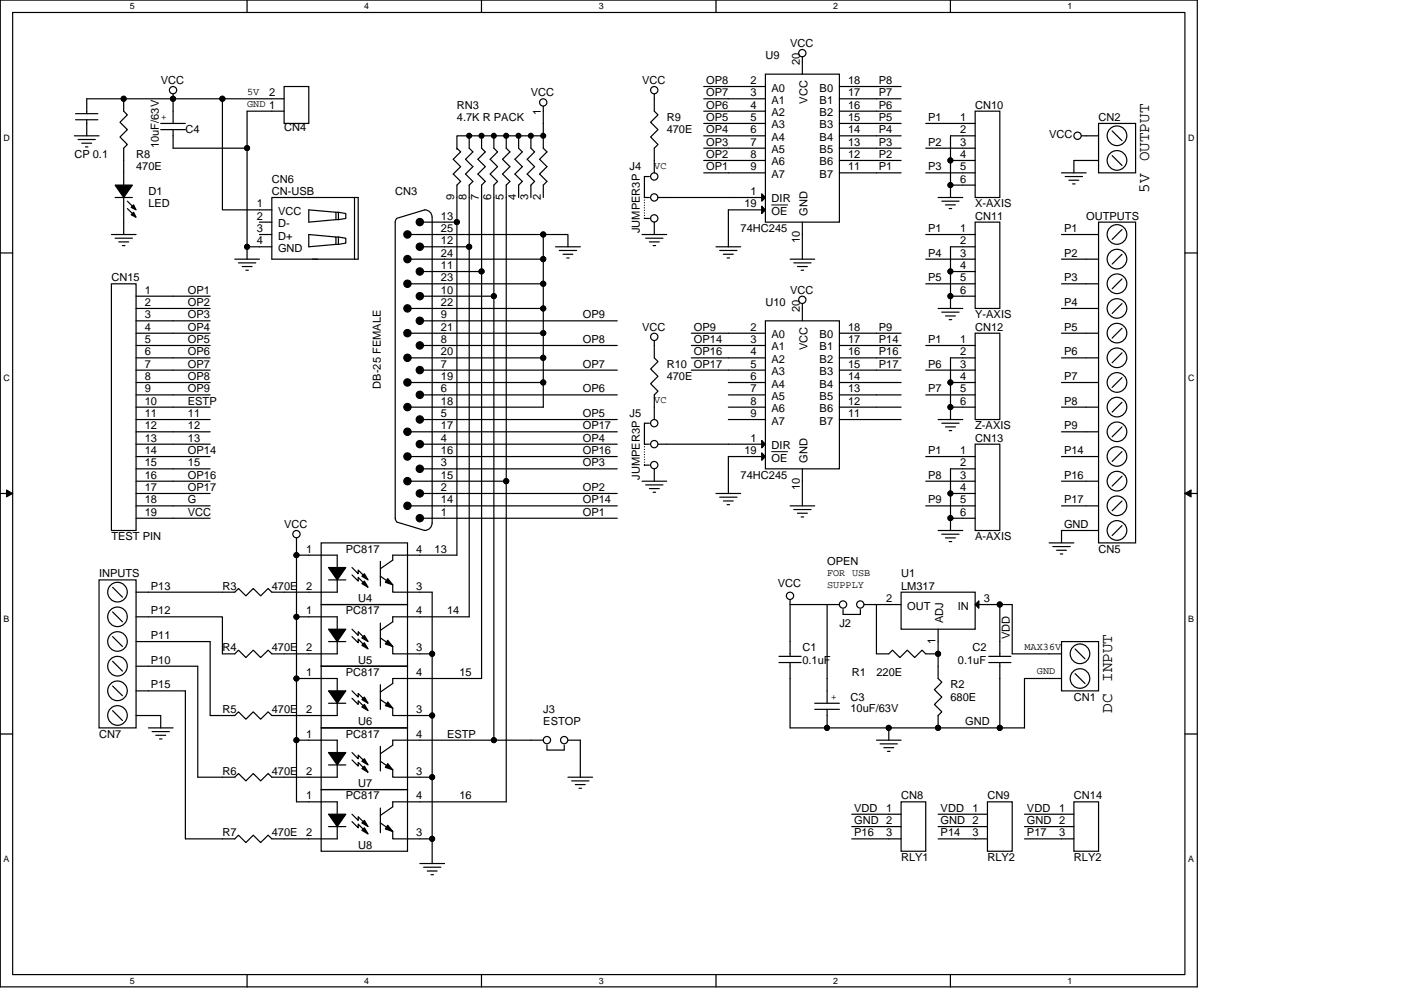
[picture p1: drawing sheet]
<svg xmlns="http://www.w3.org/2000/svg" width="297mm" height="210mm" viewBox="0 0 297 210" stroke-linecap="round" stroke-linejoin="round" font-family="sans-serif">
<path d="M.1 0h253.7v209.3h-253.7zM2.7 2.6h248.5v204.1h-248.5z" fill="none" stroke="#000" stroke-width=".25"/>
<g fill="#fff">
<path d="M27.5 .3h1.1v2.1h-1.1z"/>
<path d="M27.5 207h1.1v2.1h-1.1z"/>
</g>
<path d="M52.4 0v2.6M52.4 206.7v2.6" fill="none" stroke="#000" stroke-width=".25"/>
<g fill="#fff">
<path d="M77.2 .3h1.1v2.1h-1.1z"/>
<path d="M77.2 207h1.1v2.1h-1.1z"/>
</g>
<path d="M102.1 0v2.6M102.1 206.7v2.6" fill="none" stroke="#000" stroke-width=".25"/>
<g fill="#fff">
<path d="M126.9 .3h1.1v2.1h-1.1z"/>
<path d="M126.9 207h1.1v2.1h-1.1z"/>
</g>
<path d="M151.8 0v2.6M151.8 206.7v2.6" fill="none" stroke="#000" stroke-width=".25"/>
<g fill="#fff">
<path d="M176.7 .3h1v2.1h-1z"/>
<path d="M176.7 207h1v2.1h-1z"/>
</g>
<path d="M201.5 0v2.6M201.5 206.7v2.6" fill="none" stroke="#000" stroke-width=".25"/>
<g fill="#fff">
<path d="M226.4 .3h1v2.1h-1z"/>
<path d="M226.4 207h1v2.1h-1z"/>
<path d="M.7 28.2h1.4v2h-1.4z"/>
<path d="M251.9 28.2h1.3v2h-1.3z"/>
<path d="M.7 79.2h1.4v2.1h-1.4z"/>
<path d="M251.9 79.2h1.3v2.1h-1.3z"/>
</g>
<path d="M.1 53.7h2.6M251.2 53.7h2.6" fill="none" stroke="#000" stroke-width=".25"/>
<g fill="#fff">
<path d="M.7 130.2h1.3v2.1h-1.3z"/>
<path d="M251.9 130.2h1.2v2.1h-1.2z"/>
</g>
<path d="M.1 104.7h2.6M251.2 104.7h2.6" fill="none" stroke="#000" stroke-width=".25"/>
<path d="M1.4 103.9l1.3 .8-1.3 .7zM251.2 104.7l1.3-.8v1.5z" fill="#000" stroke="#000" stroke-width=".21"/>
<g fill="#fff">
<path d="M.7 181.2h1.3v2.1h-1.3z"/>
<path d="M251.9 181.2h1.2v2.1h-1.2z"/>
</g>
<g fill="none" stroke="#000" stroke-width=".25">
<path d="M36.7 19.9v1.1M60.2 18.4h5.3v7.8h-5.3zM138.7 19.9v3.7l.8 .8-1.6 1.5 1.6 1.6-1.6 1.6 1.6 1.5-.8 .8v5.3M149.2 18.4h13.1M162.3 15.7h15.7v31.4h-15.7zM170.1 12.1v3.6M178 18.4h13M15.8 28.8h5.2M16 25.4h4.7M16 24.1h4.7M16.5 29.6h3.7M17.3 30.4h2.1"/>
<path d="M18.1 31.2h.5M18.4 25.4v3.4M26.2 21h10.5M26.2 21h-7.8v3.1M26.2 21v2.6l.8 .8-1.6 1.5 1.6 1.6-1.6 1.6 1.6 1.5-.8 .8v7.9M34.1 26.2h5.2M34.1 27.5h5.2M36.7 27.5v3.9h15.7M36.7 21v5.2M36.7 21h10.5M47.2 21h13M47.2 21v23.5h10.4"/>
<path d="M52.4 31.4v20.9M60.2 23.6h-7.8v7.8M96.9 31.4l.8 .8-1.6 1.6 1.6 1.5-1.6 1.6 1.6 1.6-.8 .8v7.8M99.5 28.8v2.6l.8 .8-1.6 1.6 1.6 1.5-1.6 1.6 1.6 1.6-.8 .8v13M102.1 28.8v2.6l.8 .8-1.6 1.6 1.6 1.5-1.6 1.6 1.6 1.6-.8 .8v18.3M104.7 28.8v2.6l.8 .8-1.6 1.6 1.6 1.5-1.6 1.6 1.6 1.6-.8 .8v23.5M107.3 28.8v2.6l.8 .8-1.6 1.6 1.6 1.5-1.6 1.6 1.6 1.6-.8 .8v62.8M110 28.8v2.6l.7 .8-1.5 1.6 1.5 1.5-1.5 1.6 1.5 1.6-.7 .8v2.6M112.6 28.8v2.6l.7 .8-1.5 1.6 1.5 1.5-1.5 1.6 1.5 1.6-.7 .8v2.6M115.2 22.5v8.9l.8 .8-1.6 1.6 1.6 1.5-1.6 1.6 1.6 1.6-.8 .8v2.6M115.2 28.8h-18.3v2.9M137.7 37.4h-1.1v4.5h1.1"/>
<path d="M149.2 21h13.1M149.2 23.6h13.1M149.2 26.2h13.1M149.2 28.8h13.1M149.2 31.4h13.1M149.2 34h13.1M149.2 36.7h13.1M178 21h13M178 23.6h13M178 26.2h13M178 28.8h13M178 31.4h13"/>
<path d="M178 34h13M178 36.7h13M196.3 26.2h10.5M201.5 34v5.3M201.5 39.3v2.6M201.5 34h5.3M201.5 39.3h5.3M206.8 28.8h-5.3v5.2M206.8 31.4h-10.5M206.8 36.7h-10.5M206.8 23.6h5.2v18.3h-5.2zM225.1 36.7h5.2"/>
<path d="M225.8 37.4h3.7M226.6 38.2h2.1M227.4 39h.5M232.9 26.2h7.9v10.5h-7.9zM232.9 34h-5.2v2.7M232.9 28.8h-3.6M235.8 33l2.1 2.1M235.8 27.8l2.1 2M23.6 49.7h5.2M24.4 41.9h3.7M24.4 50.5h3.7M25.2 51.3h2.1"/>
<path d="M26 52.1h.5M26.2 41.9v7.8M27 42.7l1.6 1.5M27 44.2l1.6 1.6M49.8 55h5.2M50.6 55.8h3.6M51.3 56.5h2.1M52.1 57.3h.6M52.4 52.3v2.7M52.4 52.3h5.2M55 47.1h2.6M55 49.7h2.6"/>
<path d="M65.5 44.5l5.7 .5v1.6l-5.7 .5zM65.5 49.7l5.7 .6v1.5l-5.7 .5zM66.2 55h9.7v-13.1h-18.3v13.1h9.7M71.2 45h.6v1.6h-.6M71.2 50.3h.6v1.5h-.6M71.8 50.3l1.5 .2v1.1l-1.5 .2M71.8 45l1.5 .3v1l-1.5 .3M75.2 41.9v13.1M84.1 46.4l-.3 .7v62.8M87.2 55h28M87.2 49.7h28M89.8 47.1h7.1"/>
<path d="M89.8 52.3h9.7M89.8 57.6h12.3M91.6 46.1a1.54 1.54 0 0 0-1.5-1.6l-6.1 1.8M91.6 46.1v64.9M96.9 47.1v70.7h-13.6v1l-2.7 1.8M99.5 52.3v78.5h-16.2v1.1l-2.7 1.8M102.1 57.6v86.3h-18.8v1.1l-2.7 1.8M115.2 49.7v5.3M115.2 55v5.2M115.2 49.7h5.2v2.6M117.8 52.3h5.2M118.6 53.1h3.7"/>
<path d="M119.4 53.9h2.1M120.2 54.7h.5M136.1 49.7h5.2M136.6 46.3h1.1M136.9 50.5h3.7M137.7 51.3h2.1M138.5 52.1h.5M138.7 47.1v2.6M139.5 41.9h1.8M141.3 41.9h.1M151.8 52.3h5.2M152.6 53.1h3.6"/>
<path d="M153.4 53.9h2.1M154.2 54.7h.5M162.3 44.5h-7.9v7.8M162.3 41.9h-21M167.5 55h5.2M168.3 55.8h3.7M169.1 56.5h2.1M169.9 57.3h.5M170.1 47.1v7.9M196.3 49.7h10.5M196.3 55h10.5M198.9 41.9h5.2"/>
<path d="M199.7 42.7h3.6M200.5 43.5h2.1M201.2 44.2h.6M201.5 57.6v5.2M201.5 57.6h5.3M206.8 52.3h-5.3v5.3M206.8 47.1h5.2v18.3h-5.2zM225.1 49.7h7.8M225.1 55h7.8M232.9 47.1h7.9v68h-7.9zM237.9 48.7l-2.1 2.1M237.9 53.9l-2.1 2.1"/>
<path d="M237.9 59.2l-2.1 2.1M23.6 60.2h5.2v52.3h-5.2zM28.8 65.4h15.8M28.8 68.1h15.8M28.8 70.7h15.8M28.8 73.3h15.8M28.8 75.9h15.8M28.8 78.5h15.8M44.6 62.8h-15.8M89.8 62.8h14.9M104.7 62.8v94.2M115.2 75.9h-28"/>
<path d="M115.2 70.7h-28M115.2 65.4h-28M115.2 60.2h-28M115.2 60.2v5.2M115.2 65.4v5.3M115.2 70.7v5.2M115.2 75.9v5.2M130.9 78.5h-41.1M130.9 73.3h-41.1M130.9 68.1h-41.1M138.7 72.2v3.7l.8 .8-1.6 1.6 1.6 1.5-1.6 1.6 1.6 1.6-.8 .8v5.2M146.6 70.7h15.7"/>
<path d="M146.6 73.3h15.7M146.6 75.9h15.7M146.6 78.5h15.7M162.3 68.1h15.7v31.3h-15.7zM170.1 64.4v3.7M178 70.7h13M178 73.3h13M178 75.9h13M178 78.5h13M196.3 60.2h10.5M196.3 73.3h10.5M198.9 65.4h5.2"/>
<path d="M199.7 66.2h3.6M200.5 67h2.1M201.2 67.8h.6M201.5 62.8v2.6M201.5 62.8h5.3M206.8 75.9h-5.3v5.2M206.8 78.5h-10.5M206.8 70.7h5.2v18.3h-5.2zM225.1 60.2h7.8M225.1 65.4h7.8M225.1 70.7h7.8M225.1 75.9h7.8"/>
<path d="M237.9 64.4l-2.1 2.1M237.9 69.6l-2.1 2.1M237.9 74.8l-2.1 2.1M28.8 81.1h15.8M28.8 83.8h15.8M28.8 86.4h15.8M28.8 89h15.8M28.8 91.6h15.8M28.8 94.2h15.8M28.8 96.8h15.8M28.8 99.4h15.8M115.2 81.1v5.3h-28"/>
<path d="M115.2 81.1h-28M130.9 99.4h-41.1M130.9 96.8h-43.7M130.9 94.2h-41.1M130.9 91.6h-43.7M130.9 89h-41.1M130.9 83.8h-41.1M136.6 98.7h1.1M137.7 89.8h-1.1v4.4h1.1M138.7 99.4v2.7M139.5 94.2h1.8M141.3 94.2h.1"/>
<path d="M141.3 94.2h21M154.4 81.1h7.9M154.4 83.8h7.9M154.4 86.4h7.9M154.4 89h7.9M162.3 96.8h-7.9v7.9M170.1 99.4v7.9M178 81.1h13M178 83.8h13M178 86.4h13M178 89h13M196.3 83.8h10.5"/>
<path d="M196.3 96.8h10.5M198.9 89h5.2M199.7 89.8h3.6M200.5 90.6h2.1M201.2 91.3h.6M201.5 81.1v5.3M201.5 86.4v2.6M201.5 81.1h5.3M201.5 86.4h5.3M206.8 99.4h-5.3v5.3M206.8 94.2h5.2v18.3h-5.2zM225.1 81.1h7.8"/>
<path d="M225.1 86.4h7.8M225.1 91.6h7.8M225.1 96.8h7.8M237.9 80.1l-2.1 2.1M237.9 85.3l-2.1 2.1M237.9 90.6l-2.1 2M237.9 95.8l-2.1 2.1M28.8 102.1h15.8M28.8 104.7h15.8M28.8 107.3h15.8M28.8 109.9h15.8M62.9 114.1v3.7"/>
<path d="M68.1 115.1h18.3v13.1h-18.3zM80.6 119.1v5.2M83.8 109.9l.3 .7M84 110.7l6.1 1.8M91.6 110.9a1.56 1.56 0 0 1-1.6 1.6M107.3 102.1v68h-24v1l-2.7 1.9M107.3 102.1h-20.1M130.9 109.9h-41.1M130.9 107.3h-43.7M130.9 104.7h-41.1M136.1 102.1h5.2M136.9 102.8h3.7"/>
<path d="M137.7 103.6h2.1M138.5 104.4h.5M151.8 104.7h5.2M152.6 105.5h3.6M153.4 106.3h2.1M154.2 107h.5M167.5 107.3h5.2M168.3 108.1h3.7M169.1 108.9h2.1M169.9 109.6h.5M196.3 102.1h10.5M196.3 107.3h10.5"/>
<path d="M198.9 112.5h5.2M199.7 113.3h3.6M200.5 114.1h2.1M201.2 114.9h.6M201.5 104.7v5.2M201.5 109.9v2.6M201.5 104.7h5.3M201.5 109.9h5.3M222.4 115.1h5.3M223.2 115.9h3.7M224 116.7h2.1M224.8 117.5h.5"/>
<path d="M225.1 102.1h7.8M225.1 107.3h7.8M232.9 112.5h-7.8v2.6M237.9 101l-2.1 2.1M237.9 106.3l-2.1 2M237.9 111.5l-2.1 2.1M21 123h7.8v31.4h-7.8zM23.9 124.6l2.1 2.1M23.9 129.8l2.1 2.1M23.9 135l2.1 2.1M28.8 136.1h15.8v15.7h5.2l.8-.8 1.5 1.5 1.6-1.5 1.6 1.5 1.6-1.5 .7 .8h13.9v-2.6M28.8 130.8h18.4v7.9h2.6l.8-.8 1.5 1.6 1.6-1.6 1.6 1.6 1.6-1.6 .7 .8h13.9v-2.6"/>
<path d="M62.9 130.8v13.1M62.9 130.8h8.6v2.7M68.1 128.2h18.3v13.1h-18.3zM69.7 123h3.6M69.7 136.1h3.6M71.5 123v2.6h-13.9l-.7-.8-1.6 1.6-1.6-1.6-1.6 1.6-1.5-1.6-.8 .8h-21M71.5 120.4v-2.6h-8.6v13M74.6 120.4l1.3 1.3v-.8l1.1 1M74.6 121.9l1.3 1.4v-.8l1.1 1M74.6 133.5l1.3 1.3v-.8l1.1 1M74.6 135l1.3 1.3v-.7l1.1 1M80.6 122.2l2.7 1.8v1.6h8.3v13.1"/>
<path d="M80.6 135.3l2.7 1.8v1.6h8.3M80.6 132.1v5.3M91.6 138.7v13.1M165.2 139.2h4.7M167.5 128.2h7.9v21M167.5 128.2v11M167.5 127.2v1M175.4 128.2h2.6M178.7 129.3v1h3.7v-1M183.2 128.2h2.6M185.8 128.2v10.5h2.6l.8-.8 1.6 1.6 1.6-1.6 1.5 1.6 1.6-1.6 .8 .8h2.6M185.8 128.2h5.2"/>
<path d="M191 125.6h15.8v7.9h-15.8zM198.9 133.5v5.2M198.9 138.7v5.2l.8 .8-1.6 1.6 1.6 1.5-1.6 1.6 1.6 1.6-.8 .8v2.6M206.8 128.2h5.2v11M209.6 139.2h4.7M212 128.2h2.6v10.5h10.5M225.1 136.1h7.8v10.4h-7.8zM227.9 137.6l2.1 2.1M.1 155.7h2.6M23.9 140.3l2.1 2M23.9 145.5l2.1 2.1M23.9 150.7l2.1 2.1"/>
<path d="M28.8 141.3h13.1v23.5h7.9l.8-.7 1.5 1.5 1.6-1.5 1.6 1.5 1.6-1.5 .7 .7h13.9v-2.6M28.8 146.5h10.5v31.4h10.5l.8-.8 1.5 1.6 1.6-1.6 1.6 1.6 1.6-1.6 .7 .8h13.9v-2.6M28.8 151.8h5.3v2.6M31.5 154.4h5.2M32.3 155.2h3.6M33 156h2.1M33.8 156.7h.5M62.9 143.9v13.1M62.9 143.9h8.6v2.6M62.9 157h8.6v2.6M62.9 157v13.1h8.6v2.6M68.1 141.3h18.3v13.1h-18.3z"/>
<path d="M68.1 154.4h18.3v13.1h-18.3zM69.7 149.2h3.6M74.6 146.5l1.3 1.3v-.7l1.1 1M74.6 148.1l1.3 1.3v-.8l1.1 1.1M74.6 159.6l1.3 1.3v-.8l1.1 1.1M80.6 148.4l2.7 1.8v1.6h8.3M80.6 145.2v5.3M80.6 158.3v5.2M91.6 151.8v13M104.7 157h-21.4v1.1l-2.7 1.8M104.7 157h10.5M116 158.1v1h3.6v-1"/>
<path d="M120.4 157h2.6v7.8M165.2 140.5h4.7M167.5 140.5v13.9h7.9M172.7 149.2h5.3M172.7 150.5h5.3M175.4 150.5v3.9M175.4 154.4h13M185.8 157h5.2M186.6 157.8h3.7M187.4 158.6h2.1M188.2 159.4h.5M188.4 154.4h10.5"/>
<path d="M188.4 154.4v2.6M198.9 154.4h13.1M209.6 140.5h4.7M212 140.5v13.9M225.1 143.9h-7.9v10.5h-5.2M227.9 142.9l2.1 2.1M251.2 155.7h2.6M68.1 167.5h18.3v13.1h-18.3zM69.7 175.3h3.6M69.7 162.2h3.6M74.6 172.7l1.3 1.3v-.8l1.1 1.1M74.6 174.3l1.3 1.3v-.8l1.1 1"/>
<path d="M74.6 161.2l1.3 1.3v-.8l1.1 1.1M80.6 161.5l2.7 1.8v1.5h8.3M80.6 174.5l2.7 1.9v1.5h8.3M80.6 171.4v5.2M91.6 177.9v5.3M91.6 164.8v13.1M120.4 164.8h5.2M121.2 165.6h3.7M122 166.4h2.1M122.8 167.2h.5M180.6 172.7h10.4M180.6 175.3h10.4"/>
<path d="M180.6 177.9h10.4M191 170.1h5.3v10.5h-5.3zM198.9 172.7h10.5M198.9 175.3h10.5M198.9 177.9h10.5M209.4 170.1h5.2v10.5h-5.2zM217.2 172.7h10.5M217.2 175.3h10.5M217.2 177.9h10.5M227.7 170.1h5.2v10.5h-5.2zM89 183.2h5.3M89.8 183.9h3.7"/>
<path d="M90.6 184.7h2.1M91.4 185.5h.5"/>
<circle cx="36.7" cy="19.1" r=".77"/>
<circle cx="138.7" cy="19.1" r=".77"/>
<circle cx="170.1" cy="11.3" r=".77"/>
<circle cx="115.2" cy="21.7" r=".77"/>
<circle cx="138.7" cy="37.4" r=".77"/>
<circle cx="228.5" cy="28.8" r=".77"/>
<circle cx="236.8" cy="28.8" r="2.09"/>
<circle cx="236.8" cy="34" r="2.09"/>
<circle cx="138.7" cy="41.9" r=".77"/>
<circle cx="138.7" cy="46.3" r=".77"/>
<circle cx="236.8" cy="49.7" r="2.09"/>
<circle cx="236.8" cy="55" r="2.09"/>
<circle cx="138.7" cy="71.4" r=".77"/>
<circle cx="170.1" cy="63.6" r=".77"/>
<circle cx="236.8" cy="75.9" r="2.09"/>
<circle cx="236.8" cy="60.2" r="2.09"/>
<circle cx="236.8" cy="70.7" r="2.08"/>
<circle cx="236.8" cy="65.4" r="2.08"/>
<circle cx="138.7" cy="94.2" r=".77"/>
<circle cx="138.7" cy="89.8" r=".77"/>
<circle cx="138.7" cy="98.6" r=".77"/>
<circle cx="236.8" cy="81.1" r="2.09"/>
<circle cx="236.8" cy="86.3" r="2.09"/>
<circle cx="236.8" cy="91.6" r="2.08"/>
<circle cx="236.8" cy="96.8" r="2.08"/>
<circle cx="62.9" cy="113.3" r=".77"/>
<circle cx="236.8" cy="112.5" r="2.09"/>
<circle cx="236.8" cy="102.1" r="2.09"/>
<circle cx="236.8" cy="107.3" r="2.09"/>
<circle cx="24.9" cy="125.6" r="2.08"/>
<circle cx="24.9" cy="136.1" r="2.08"/>
<circle cx="24.9" cy="130.8" r="2.08"/>
<circle cx="167.5" cy="126.4" r=".77"/>
<circle cx="178.7" cy="128.2" r=".77"/>
<circle cx="182.4" cy="128.2" r=".77"/>
<circle cx="229" cy="138.7" r="2.08"/>
<circle cx="24.9" cy="141.3" r="2.08"/>
<circle cx="24.9" cy="151.8" r="2.08"/>
<circle cx="24.9" cy="146.5" r="2.08"/>
<circle cx="116" cy="157" r=".77"/>
<circle cx="119.6" cy="157" r=".77"/>
<circle cx="229" cy="143.9" r="2.08"/>
</g>
<g fill="#000" stroke="#000" stroke-width=".25">
<path d="M161.5 43.7l.8 .8-.8 .8zM161.5 41.1l.8 .8-.8 .8zM161.5 96.1l.8 .7-.8 .8zM161.5 93.4l.8 .8-.8 .8zM206.8 128.2l.7-.8v1.6z"/>
<path d="M24.4 39.3h3.7l-1.9 2.6z" fill-rule="evenodd"/>
<path d="M28.3 45l.5 1.1-1-.5z" fill-rule="evenodd"/>
<path d="M28.3 43.5l.5 1-1-.5z" fill-rule="evenodd"/>
<path d="M69.7 120.4h3.6l-1.8 2.6z" fill-rule="evenodd"/>
<path d="M69.7 133.5h3.6l-1.8 2.6z" fill-rule="evenodd"/>
<path d="M76.7 122.2l.6-.5 .7 1.3z" fill-rule="evenodd"/>
<path d="M76.7 123.8l.6-.5 .7 1.3z" fill-rule="evenodd"/>
<path d="M76.7 135.3l.6-.5 .7 1.3z" fill-rule="evenodd"/>
<path d="M76.7 136.9l.6-.6 .7 1.3z" fill-rule="evenodd"/>
<path d="M82.2 122.7l1.1 1.3-1.6-.5z" fill-rule="evenodd"/>
<path d="M82.2 135.8l1.1 1.3-1.6-.5z" fill-rule="evenodd"/>
<path d="M69.7 146.5h3.6l-1.8 2.7z" fill-rule="evenodd"/>
<path d="M69.7 159.6h3.6l-1.8 2.6z" fill-rule="evenodd"/>
<path d="M76.7 148.4l.6-.6 .7 1.4z" fill-rule="evenodd"/>
<path d="M76.7 149.9l.6-.5 .7 1.3z" fill-rule="evenodd"/>
<path d="M82.2 148.9l1.1 1.3-1.6-.5z" fill-rule="evenodd"/>
<path d="M69.7 172.7h3.6l-1.8 2.6z" fill-rule="evenodd"/>
<path d="M76.7 174.5l.6-.5 .7 1.3z" fill-rule="evenodd"/>
<path d="M76.7 176.1l.6-.5 .7 1.3z" fill-rule="evenodd"/>
<path d="M76.7 161.5l.6-.6 .7 1.3z" fill-rule="evenodd"/>
<path d="M76.7 163l.6-.5 .7 1.3z" fill-rule="evenodd"/>
<path d="M82.2 175l1.1 1.4-1.6-.6z" fill-rule="evenodd"/>
<path d="M82.2 162l1.1 1.3-1.6-.5z" fill-rule="evenodd"/>
<circle cx="26.2" cy="20.9" r=".52"/>
<circle cx="36.7" cy="20.9" r=".52"/>
<circle cx="47.1" cy="20.9" r=".52"/>
<circle cx="52.4" cy="31.4" r=".51"/>
<circle cx="99.5" cy="28.8" r=".52"/>
<circle cx="102.1" cy="28.8" r=".52"/>
<circle cx="104.7" cy="28.8" r=".52"/>
<circle cx="107.3" cy="28.8" r=".52"/>
<circle cx="109.9" cy="28.8" r=".52"/>
<circle cx="112.5" cy="28.8" r=".52"/>
<circle cx="115.2" cy="28.8" r=".52"/>
<circle cx="201.5" cy="34" r=".52"/>
<circle cx="201.5" cy="39.3" r=".51"/>
<circle cx="52.4" cy="52.3" r=".51"/>
<circle cx="86.4" cy="55" r=".77"/>
<circle cx="86.4" cy="49.7" r=".77"/>
<circle cx="89" cy="47.1" r=".77"/>
<circle cx="89" cy="57.6" r=".77"/>
<circle cx="89" cy="52.3" r=".77"/>
<circle cx="96.8" cy="47.1" r=".52"/>
<circle cx="99.5" cy="52.3" r=".52"/>
<circle cx="102.1" cy="57.6" r=".52"/>
<circle cx="115.2" cy="49.7" r=".52"/>
<circle cx="115.2" cy="55" r=".52"/>
<circle cx="201.5" cy="57.6" r=".51"/>
<circle cx="86.4" cy="65.4" r=".77"/>
<circle cx="86.4" cy="75.9" r=".77"/>
<circle cx="86.4" cy="70.7" r=".77"/>
<circle cx="86.4" cy="60.2" r=".77"/>
<circle cx="89" cy="78.5" r=".77"/>
<circle cx="89" cy="62.8" r=".77"/>
<circle cx="89" cy="68" r=".77"/>
<circle cx="89" cy="73.3" r=".77"/>
<circle cx="104.7" cy="62.8" r=".52"/>
<circle cx="115.2" cy="75.9" r=".52"/>
<circle cx="115.2" cy="60.2" r=".52"/>
<circle cx="115.2" cy="65.4" r=".52"/>
<circle cx="115.2" cy="70.7" r=".52"/>
<circle cx="201.5" cy="62.8" r=".52"/>
<circle cx="86.4" cy="86.3" r=".77"/>
<circle cx="86.4" cy="81.1" r=".77"/>
<circle cx="86.4" cy="91.6" r=".77"/>
<circle cx="86.4" cy="96.8" r=".77"/>
<circle cx="89" cy="89" r=".77"/>
<circle cx="89" cy="83.7" r=".77"/>
<circle cx="89" cy="94.2" r=".77"/>
<circle cx="89" cy="99.4" r=".77"/>
<circle cx="115.2" cy="81.1" r=".52"/>
<circle cx="201.5" cy="86.3" r=".52"/>
<circle cx="201.5" cy="81.1" r=".52"/>
<circle cx="62.9" cy="117.7" r=".52"/>
<circle cx="86.4" cy="107.3" r=".77"/>
<circle cx="86.4" cy="102.1" r=".77"/>
<circle cx="89" cy="104.7" r=".77"/>
<circle cx="89" cy="109.9" r=".77"/>
<circle cx="107.3" cy="102.1" r=".52"/>
<circle cx="201.5" cy="109.9" r=".51"/>
<circle cx="201.5" cy="104.7" r=".51"/>
<circle cx="62.9" cy="130.8" r=".52"/>
<circle cx="91.6" cy="138.7" r=".52"/>
<circle cx="198.9" cy="138.7" r=".52"/>
<circle cx="212" cy="128.2" r=".52"/>
<circle cx="62.9" cy="143.9" r=".52"/>
<circle cx="62.9" cy="157" r=".52"/>
<circle cx="91.6" cy="151.8" r=".52"/>
<circle cx="104.7" cy="157" r=".51"/>
<circle cx="175.3" cy="154.4" r=".52"/>
<circle cx="188.4" cy="154.4" r=".52"/>
<circle cx="198.9" cy="154.4" r=".52"/>
<circle cx="212" cy="154.4" r=".52"/>
<circle cx="91.6" cy="177.9" r=".52"/>
<circle cx="91.6" cy="164.8" r=".52"/>
</g>
<path d="M163.6 43.5h3.4M163.6 95.8h3.4" fill="none" stroke="#000" stroke-width=".21"/>
<path d="M136.6 41.9v4.4M136.6 46.3h.1M136.6 94.2v4.5M136.6 98.7h.1" fill="none" stroke="#000" stroke-width=".25" stroke-dasharray="0 .5"/>
<g font-size="3.4">
<text x="243.6" y="34.2" transform="rotate(-90 243.6 34.2)">OUTPUT</text>
<text x="243.6" y="40.9" transform="rotate(-90 243.6 40.9)">5V</text>
<text x="235.8" y="144.7" transform="rotate(-90 235.8 144.7)">INPUT</text>
<text x="235.8" y="151.2" transform="rotate(-90 235.8 151.2)">DC</text>
</g>
<g font-size="2.3">
<text x="167.5" y="10">VCC</text>
<text x="34.1" y="17.8">VCC</text>
<text x="136.1" y="17.8">VCC</text>
<text x="149.7" y="17.8">OP8</text>
<text x="159.1" y="17.8">2</text>
<text x="162.3" y="12.6">U9</text>
<text x="169.6" y="13.9" transform="rotate(-90 169.6 13.9)">20</text>
<text x="179.8" y="17.8">18</text>
<text x="186.3" y="17.8">P8</text>
<text x="57.1" y="20.4">2</text>
<text x="96.9" y="23.1">RN3</text>
<text x="112.6" y="20.4">VCC</text>
<text x="149.7" y="20.4">OP7</text>
<text x="149.7" y="23.1">OP6</text>
<text x="159.1" y="20.4">3</text>
<text x="159.1" y="23">4</text>
<text x="163.6" y="19.4">A0</text>
<text x="163.6" y="22">A1</text>
<text x="171.2" y="22" transform="rotate(-90 171.2 22)">VCC</text>
<text x="173.8" y="19.4">B0</text>
<text x="173.8" y="22">B1</text>
<text x="179.8" y="20.4">17</text>
<text x="179.8" y="23">16</text>
<text x="186.3" y="20.4">P7</text>
<text x="186.3" y="23.1">P6</text>
<text x="206.8" y="23.1">CN10</text>
<text x="39.3" y="28.3">C4</text>
<text x="60.2" y="27.8">CN4</text>
<text x="96.9" y="25.7">4.7K R PACK</text>
<text x="114.6" y="24.3" transform="rotate(-90 114.6 24.3)">1</text>
<text x="141.3" y="25.7">R9</text>
<text x="141.3" y="28.3">470E</text>
<text x="149.7" y="25.7">OP5</text>
<text x="149.7" y="28.3">OP4</text>
<text x="159.1" y="25.6">5</text>
<text x="159.1" y="28.3">6</text>
<text x="163.6" y="24.6">A2</text>
<text x="163.6" y="27.2">A3</text>
<text x="163.6" y="29.9">A4</text>
<text x="173.8" y="24.6">B2</text>
<text x="173.8" y="27.2">B3</text>
<text x="173.8" y="29.9">B4</text>
<text x="179.8" y="25.6">15</text>
<text x="179.8" y="28.3">14</text>
<text x="186.3" y="25.7">P5</text>
<text x="186.3" y="28.3">P4</text>
<text x="196.8" y="25.7">P1</text>
<text x="203.6" y="25.6">1</text>
<text x="203.6" y="28.3">2</text>
<text x="222.4" y="29.3">VCC</text>
<text x="232.9" y="25.7">CN2</text>
<text x="15.8" y="33.5">CP 0.1</text>
<text x="28.8" y="33.5">R8</text>
<text x="33.7" y="31.4" transform="rotate(-90 33.7 31.4)">10uF/63V</text>
<text x="149.7" y="30.9">OP3</text>
<text x="149.7" y="33.5">OP2</text>
<text x="159.1" y="30.9">7</text>
<text x="159.1" y="33.5">8</text>
<text x="163.6" y="32.5">A5</text>
<text x="163.6" y="35.1">A6</text>
<text x="173.8" y="32.5">B5</text>
<text x="173.8" y="35.1">B6</text>
<text x="179.8" y="30.9">13</text>
<text x="179.8" y="33.5">12</text>
<text x="186.3" y="30.9">P3</text>
<text x="186.3" y="33.5">P2</text>
<text x="196.8" y="30.9">P2</text>
<text x="203.6" y="30.9">3</text>
<text x="203.6" y="33.5">4</text>
<text x="28.8" y="36.1">470E</text>
<text x="31.5" y="41.4">D1</text>
<text x="57.6" y="38.8">CN6</text>
<text x="57.6" y="41.4">CN-USB</text>
<text x="83.8" y="41.4">CN3</text>
<text x="133.5" y="36.1">J4</text>
<text x="149.7" y="36.1">OP1</text>
<text x="159.1" y="36.1">9</text>
<text x="159.1" y="41.3">1</text>
<text x="163.6" y="37.7">A7</text>
<text x="173.8" y="37.7">B7</text>
<text x="179.8" y="36.1">11</text>
<text x="186.3" y="36.1">P1</text>
<text x="196.8" y="36.1">P3</text>
<text x="203.6" y="36.1">5</text>
<text x="203.6" y="38.7">6</text>
<text x="31.5" y="44">LED</text>
<text x="54.5" y="44">1</text>
<text x="54.5" y="46.6">2</text>
<text x="58.9" y="45.6">VCC</text>
<text x="93.5" y="46.6">13</text>
<text x="96.3" y="42.4" transform="rotate(-90 96.3 42.4)">9</text>
<text x="98.9" y="42.4" transform="rotate(-90 98.9 42.4)">8</text>
<text x="101.6" y="42.4" transform="rotate(-90 101.6 42.4)">7</text>
<text x="104.2" y="42.4" transform="rotate(-90 104.2 42.4)">6</text>
<text x="106.8" y="42.4" transform="rotate(-90 106.8 42.4)">5</text>
<text x="109.4" y="42.4" transform="rotate(-90 109.4 42.4)">4</text>
<text x="112" y="42.4" transform="rotate(-90 112 42.4)">3</text>
<text x="114.6" y="42.4" transform="rotate(-90 114.6 42.4)">2</text>
<text x="157.8" y="44">19</text>
<text x="163.6" y="45.6">OE</text>
<text x="163.6" y="42.9">DIR</text>
<text x="171.2" y="45.8" transform="rotate(-90 171.2 45.8)">GND</text>
<text x="206.8" y="44">X-AXIS</text>
<text x="206.8" y="46.6">CN11</text>
<text x="230.3" y="46.6">OUTPUTS</text>
<text x="54.5" y="49.2">3</text>
<text x="54.5" y="51.8">4</text>
<text x="58.9" y="48.2">D-</text>
<text x="58.9" y="50.8">D+</text>
<text x="58.9" y="53.4">GND</text>
<text x="93.5" y="49.2">25</text>
<text x="93.5" y="51.8">12</text>
<text x="135.7" y="49.5" transform="rotate(-90 135.7 49.5)">JUMPER3P</text>
<text x="157" y="49.2">74HC245</text>
<text x="169.6" y="51.6" transform="rotate(-90 169.6 51.6)">10</text>
<text x="196.8" y="49.2">P1</text>
<text x="203.6" y="49.2">1</text>
<text x="203.6" y="51.8">2</text>
<text x="225.6" y="49.2">P1</text>
<text x="23.6" y="59.7">CN15</text>
<text x="93.5" y="54.4">24</text>
<text x="93.5" y="57">11</text>
<text x="93.5" y="59.6">23</text>
<text x="196.8" y="54.4">P4</text>
<text x="196.8" y="59.7">P5</text>
<text x="203.6" y="54.4">3</text>
<text x="203.6" y="57">4</text>
<text x="203.6" y="59.6">5</text>
<text x="225.6" y="54.4">P2</text>
<text x="225.6" y="59.7">P3</text>
<text x="30.7" y="62.3">1</text>
<text x="30.7" y="64.9">2</text>
<text x="39.8" y="62.3">OP1</text>
<text x="39.8" y="64.9">OP2</text>
<text x="93.5" y="62.3">10</text>
<text x="93.5" y="64.9">22</text>
<text x="162.3" y="64.9">U10</text>
<text x="167.5" y="62.3">VCC</text>
<text x="203.6" y="62.3">6</text>
<text x="225.6" y="64.9">P4</text>
<text x="30.7" y="67.5">3</text>
<text x="30.7" y="70.1">4</text>
<text x="39.8" y="67.5">OP3</text>
<text x="39.8" y="70.1">OP4</text>
<text x="93.5" y="67.5">9</text>
<text x="93.5" y="70.1">21</text>
<text x="123.6" y="67.5">OP9</text>
<text x="136.1" y="70.1">VCC</text>
<text x="147.1" y="70.1">OP9</text>
<text x="159.1" y="70.1">2</text>
<text x="163.6" y="71.7">A0</text>
<text x="169.6" y="66.2" transform="rotate(-90 169.6 66.2)">20</text>
<text x="173.8" y="71.7">B0</text>
<text x="179.8" y="70.1">18</text>
<text x="186.3" y="70.1">P9</text>
<text x="206.8" y="70.1">CN12</text>
<text x="206.8" y="67.5">Y-AXIS</text>
<text x="225.6" y="70.1">P5</text>
<text x="30.7" y="72.7">5</text>
<text x="30.7" y="75.4">6</text>
<text x="30.7" y="78">7</text>
<text x="39.8" y="72.7">OP5</text>
<text x="39.8" y="75.4">OP6</text>
<text x="39.8" y="78">OP7</text>
<text x="93.5" y="72.7">8</text>
<text x="93.5" y="75.4">20</text>
<text x="93.5" y="78">7</text>
<text x="123.6" y="78">OP7</text>
<text x="123.6" y="72.7">OP8</text>
<text x="141.3" y="78">R10 OP17</text>
<text x="147.1" y="72.7">OP14</text>
<text x="147.1" y="75.4">OP16</text>
<text x="159.1" y="72.7">3</text>
<text x="159.1" y="75.4">4</text>
<text x="159.1" y="78">5</text>
<text x="163.6" y="74.3">A1</text>
<text x="163.6" y="77">A2</text>
<text x="171.2" y="74.3" transform="rotate(-90 171.2 74.3)">VCC</text>
<text x="173.8" y="74.3">B1</text>
<text x="173.8" y="77">B2</text>
<text x="179.8" y="72.7">17</text>
<text x="179.8" y="75.4">16</text>
<text x="179.8" y="78">15</text>
<text x="186.3" y="72.7">P14</text>
<text x="186.3" y="75.4">P16</text>
<text x="186.3" y="78">P17</text>
<text x="196.8" y="72.7">P1</text>
<text x="196.8" y="78">P6</text>
<text x="203.6" y="72.7">1</text>
<text x="203.6" y="75.4">2</text>
<text x="203.6" y="78">3</text>
<text x="225.6" y="75.4">P6</text>
<text x="30.7" y="80.6">8</text>
<text x="30.7" y="83.2">9</text>
<text x="39.8" y="80.6">OP8</text>
<text x="39.8" y="83.2">OP9</text>
<text x="80.7" y="82.4" transform="rotate(-90 80.7 82.4)">DB-25 FEMALE</text>
<text x="93.5" y="80.6">19</text>
<text x="93.5" y="83.2">6</text>
<text x="123.6" y="83.2">OP6</text>
<text x="141.3" y="80.6">470E</text>
<text x="159.1" y="80.6">6</text>
<text x="159.1" y="83.2">7</text>
<text x="163.6" y="79.6">A3</text>
<text x="163.6" y="82.2">A4</text>
<text x="173.8" y="79.6">B3</text>
<text x="173.8" y="82.2">B4</text>
<text x="179.8" y="80.6">14</text>
<text x="179.8" y="83.2">13</text>
<text x="196.8" y="83.2">P7</text>
<text x="203.6" y="80.6">4</text>
<text x="203.6" y="83.2">5</text>
<text x="225.6" y="80.6">P7</text>
<text x="30.7" y="85.8">10</text>
<text x="30.7" y="88.4">11</text>
<text x="39.8" y="85.8">ESTP</text>
<text x="39.8" y="88.5">11</text>
<text x="93.5" y="85.8">18</text>
<text x="93.5" y="88.4">5</text>
<text x="123.6" y="88.5">OP5</text>
<text x="133.5" y="88.5">J5</text>
<text x="159.1" y="85.8">8</text>
<text x="159.1" y="88.4">9</text>
<text x="163.6" y="84.8">A5</text>
<text x="163.6" y="87.4">A6</text>
<text x="173.8" y="84.8">B5</text>
<text x="173.8" y="87.4">B6</text>
<text x="179.8" y="85.8">12</text>
<text x="179.8" y="88.4">11</text>
<text x="203.6" y="85.8">6</text>
<text x="225.6" y="85.8">P8</text>
<text x="30.7" y="91">12</text>
<text x="30.7" y="93.7">13</text>
<text x="39.8" y="91.1">12</text>
<text x="39.8" y="93.7">13</text>
<text x="93.5" y="91">17</text>
<text x="93.5" y="93.7">4</text>
<text x="123.6" y="93.7">OP4</text>
<text x="123.6" y="91.1">OP17</text>
<text x="159.1" y="93.7">1</text>
<text x="163.6" y="90">A7</text>
<text x="163.6" y="95.3">DIR</text>
<text x="173.8" y="90">B7</text>
<text x="206.8" y="91.1">Z-AXIS</text>
<text x="206.8" y="93.7">CN13</text>
<text x="225.6" y="91.1">P9</text>
<text x="30.7" y="96.3">14</text>
<text x="30.7" y="98.9">15</text>
<text x="30.7" y="101.5">16</text>
<text x="39.8" y="96.3">OP14</text>
<text x="39.8" y="98.9">15</text>
<text x="39.8" y="101.5">OP16</text>
<text x="93.5" y="96.3">16</text>
<text x="93.5" y="98.9">3</text>
<text x="93.5" y="101.5">15</text>
<text x="123.6" y="98.9">OP3</text>
<text x="123.6" y="96.3">OP16</text>
<text x="135.7" y="101.8" transform="rotate(-90 135.7 101.8)">JUMPER3P</text>
<text x="157" y="101.5">74HC245</text>
<text x="157.8" y="96.3">19</text>
<text x="163.6" y="97.9">OE</text>
<text x="171.2" y="98.1" transform="rotate(-90 171.2 98.1)">GND</text>
<text x="196.8" y="96.3">P1</text>
<text x="196.8" y="101.5">P8</text>
<text x="203.6" y="96.3">1</text>
<text x="203.6" y="98.9">2</text>
<text x="203.6" y="101.5">3</text>
<text x="225.6" y="96.3">P14</text>
<text x="225.6" y="101.5">P16</text>
<text x="30.7" y="104.1">17</text>
<text x="30.7" y="106.7">18</text>
<text x="39.8" y="104.1">OP17</text>
<text x="39.8" y="106.8">G</text>
<text x="93.5" y="104.1">2</text>
<text x="93.5" y="106.7">14</text>
<text x="123.6" y="106.8">OP14</text>
<text x="123.6" y="104.1">OP2</text>
<text x="169.6" y="103.9" transform="rotate(-90 169.6 103.9)">10</text>
<text x="196.8" y="106.8">P9</text>
<text x="203.6" y="104.1">4</text>
<text x="203.6" y="106.7">5</text>
<text x="225.6" y="106.8">P17</text>
<text x="30.7" y="109.4">19</text>
<text x="39.8" y="109.4">VCC</text>
<text x="60.2" y="112">VCC</text>
<text x="93.5" y="109.4">1</text>
<text x="123.6" y="109.4">OP1</text>
<text x="203.6" y="109.4">6</text>
<text x="225.6" y="112">GND</text>
<text x="23.6" y="114.6">TEST PIN</text>
<text x="64.9" y="117.2">1</text>
<text x="73.3" y="117.2">PC817</text>
<text x="88.2" y="117.2">4</text>
<text x="92.2" y="117.2">13</text>
<text x="175.4" y="119.8">OPEN</text>
<text x="206.8" y="114.6">A-AXIS</text>
<text x="232.9" y="117.2">CN5</text>
<text x="21" y="122.5">INPUTS</text>
<text x="32" y="125.1">P13</text>
<text x="47.2" y="125.1">R3</text>
<text x="57.6" y="125.1">470E</text>
<text x="64.9" y="125.1">2</text>
<text x="88.2" y="125.1">3</text>
<text x="164.9" y="124.6">VCC</text>
<text x="191" y="122.5">U1</text>
<text x="191" y="125.1">LM317</text>
<text x="32" y="130.3">P12</text>
<text x="64.9" y="130.3">1</text>
<text x="73.3" y="130.3">PC817</text>
<text x="75.9" y="127.7">U4</text>
<text x="88.2" y="130.3">4</text>
<text x="94.8" y="130.3">14</text>
<text x="187.9" y="127.7">2</text>
<text x="192.4" y="129.3">OUT</text>
<text x="203.1" y="129.3">IN</text>
<text x="208.6" y="127.7">3</text>
<text x="32" y="135.6">P11</text>
<text x="178" y="132.9">J2</text>
<text x="198.3" y="136.6" transform="rotate(-90 198.3 136.6)">1</text>
<text x="200" y="132.1" transform="rotate(-90 200 132.1)">ADJ</text>
<text x="214.1" y="135.6" transform="rotate(-90 214.1 135.6)">VDD</text>
<text x="32" y="140.8">P10</text>
<text x="47.2" y="138.2">R4</text>
<text x="57.6" y="138.2">470E</text>
<text x="64.9" y="143.4">1</text>
<text x="64.9" y="138.1">2</text>
<text x="73.3" y="143.4">PC817</text>
<text x="75.9" y="140.8">U5</text>
<text x="88.2" y="143.4">4</text>
<text x="88.2" y="138.1">3</text>
<text x="97.4" y="143.4">15</text>
<text x="170.1" y="138.2">C1</text>
<text x="170.1" y="140.8">0.1uF</text>
<text x="180.6" y="143.4">R1</text>
<text x="185.8" y="143.4">220E</text>
<text x="203.1" y="140.8">0.1uF</text>
<text x="206.2" y="138.2">C2</text>
<text x="32" y="146">P15</text>
<text x="180.3" y="148.6">C3</text>
<text x="201.5" y="146">R2</text>
<text x="201.5" y="148.6">680E</text>
<text x="227.7" y="148.6">CN1</text>
<text x="47.2" y="151.3">R5</text>
<text x="57.6" y="151.3">470E</text>
<text x="64.9" y="151.2">2</text>
<text x="75.9" y="153.9">U6</text>
<text x="88.2" y="151.2">3</text>
<text x="115.2" y="151.3">J3</text>
<text x="115.2" y="153.9">ESTOP</text>
<text x="180.3" y="151">10uF/63V</text>
<text x="204.7" y="153.9">GND</text>
<text x="21" y="156.5">CN7</text>
<text x="64.9" y="156.4">1</text>
<text x="73.3" y="156.5">PC817</text>
<text x="88.2" y="156.4">4</text>
<text x="94.8" y="156.5">ESTP</text>
<text x="47.2" y="164.3">R6</text>
<text x="57.6" y="164.3">470E</text>
<text x="64.9" y="164.3">2</text>
<text x="75.9" y="166.9">U7</text>
<text x="88.2" y="164.3">3</text>
<text x="64.9" y="169.5">1</text>
<text x="73.3" y="169.6">PC817</text>
<text x="88.2" y="169.5">4</text>
<text x="97.4" y="169.5">16</text>
<text x="181.1" y="172.2">VDD</text>
<text x="187.9" y="172.1">1</text>
<text x="191" y="169.6">CN8</text>
<text x="199.4" y="172.2">VDD</text>
<text x="206.2" y="172.1">1</text>
<text x="209.4" y="169.6">CN9</text>
<text x="217.7" y="172.2">VDD</text>
<text x="224.5" y="172.1">1</text>
<text x="227.7" y="169.6">CN14</text>
<text x="47.2" y="177.4">R7</text>
<text x="57.6" y="177.4">470E</text>
<text x="64.9" y="177.4">2</text>
<text x="88.2" y="177.4">3</text>
<text x="181.1" y="174.8">GND 2</text>
<text x="181.1" y="177.4">P16</text>
<text x="187.9" y="177.4">3</text>
<text x="199.4" y="174.8">GND 2</text>
<text x="199.4" y="177.4">P14</text>
<text x="206.2" y="177.4">3</text>
<text x="217.7" y="174.8">GND 2</text>
<text x="217.7" y="177.4">P17</text>
<text x="224.5" y="177.4">3</text>
<text x="75.9" y="180">U8</text>
<text x="191" y="182.6">RLY1</text>
<text x="209.4" y="182.6">RLY2</text>
<text x="227.7" y="182.6">RLY2</text>
</g>
<g font-size="2.2">
<text x="52.4" y="20.1">5V</text>
<text x="52.4" y="22.7">GND 1</text>
<text x="34.1" y="25.5">+</text>
<text x="138.7" y="35.8">VC</text>
<text x="138.7" y="85.5">VC</text>
<text x="175.4" y="122.1">FOR USB</text>
<text x="175.4" y="124.7">SUPPLY</text>
<text x="217.2" y="137.8">MAX36V</text>
<text x="219.8" y="143">GND</text>
<text x="176.1" y="148.5">+</text>
</g>
<g font-size="1.9">
<text x="27.5" y="2">5</text>
<text x="77.2" y="2">4</text>
<text x="126.9" y="2">3</text>
<text x="176.7" y="2">2</text>
<text x="226.4" y="2">1</text>
<text x=".7" y="29.8">D</text>
<text x="251.9" y="29.8">D</text>
<text x=".7" y="80.8">C</text>
<text x="251.9" y="80.8">C</text>
<text x=".7" y="131.8">B</text>
<text x="251.9" y="131.8">B</text>
<text x=".7" y="182.9">A</text>
<text x="251.9" y="182.9">A</text>
<text x="27.5" y="208.7">5</text>
<text x="77.2" y="208.7">4</text>
<text x="126.9" y="208.7">3</text>
<text x="176.7" y="208.7">2</text>
<text x="226.4" y="208.7">1</text>
</g>
</svg>
